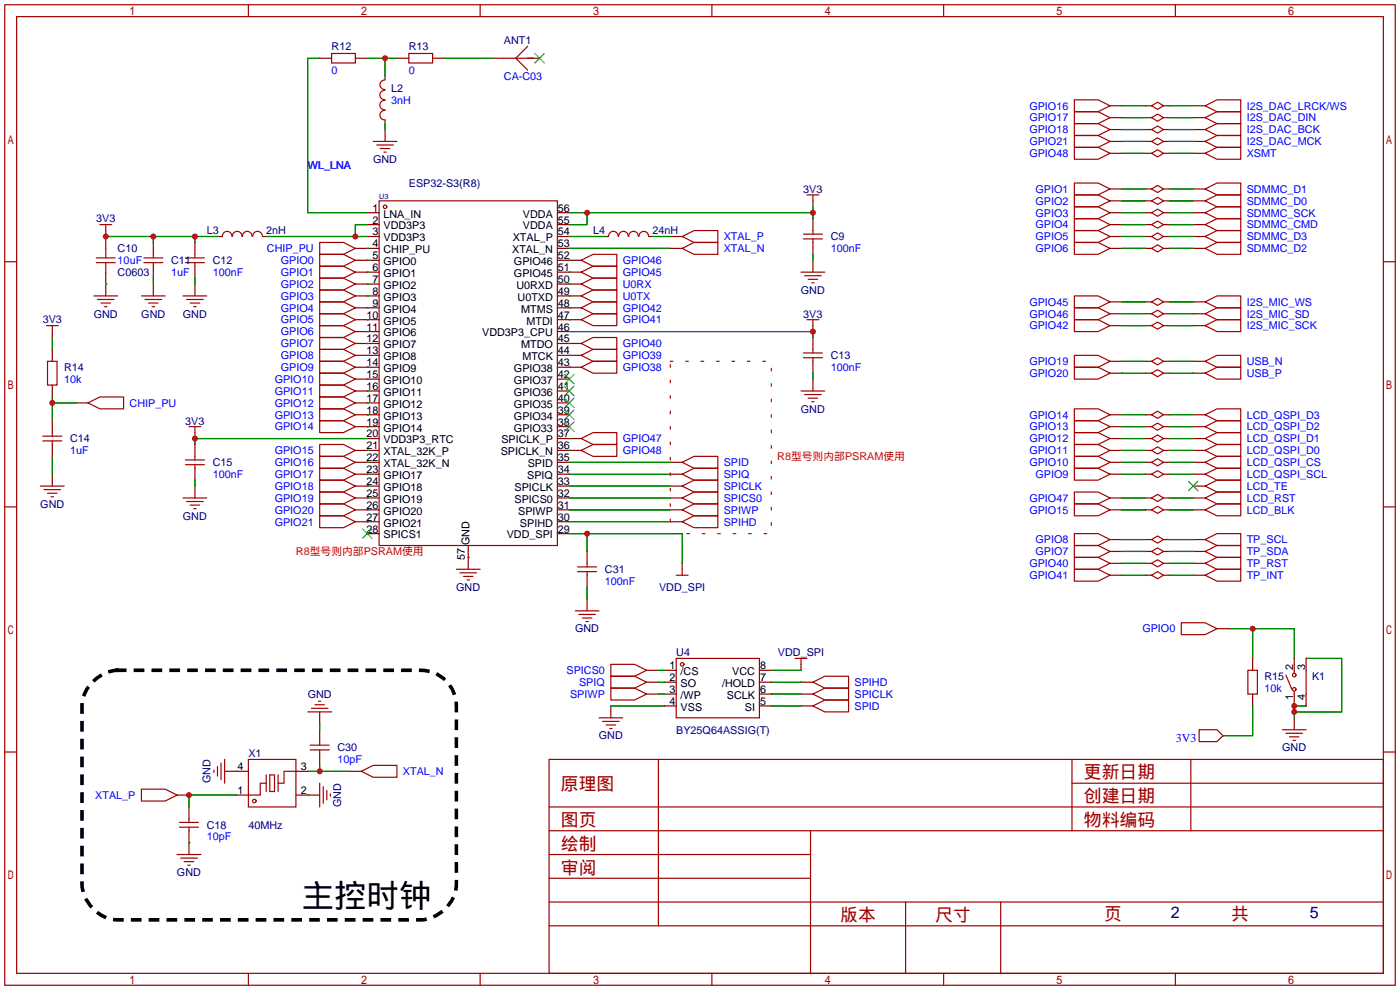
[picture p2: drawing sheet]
<svg xmlns="http://www.w3.org/2000/svg" width="299mm" height="212mm" viewBox="0 0 299 212" stroke-linecap="round" stroke-linejoin="round" font-family="sans-serif">
<g fill="none" stroke="#a10000" stroke-width=".25">
<path d="M1 1h297.2v209.6h-297.2zM3.6 3.6h292.1v204.4h-292.1zM53.1 1v2.6M70.9 11.4h5v2.1h-5zM82.3 17.1a1.01 1.01 0 0 0-1.1 1 1.01 1.01 0 0 0 1.1 1M82.3 19.3a1.01 1.01 0 0 0-1.1 1 1.01 1.01 0 0 0 1.1 1M87.4 11.4h5.1v2.1h-5.1zM102.6 1v2.6M107.7 12.4h6.3M112.8 9.9l-2.6 2.5 2.6 2.6M152.1 1v2.6M201.7 1v2.6"/>
<path d="M251.2 1v2.6M79.8 30.2h5M80.5 31h3.6M81.3 31.8h2M82 32.5h.5M82.3 23.6a1.01 1.01 0 0 0-1.1 1 1.01 1.01 0 0 0 1.1 1M82.3 21.4a1.01 1.01 0 0 0-1.1 1.1 1.01 1.01 0 0 0 1.1 1M229.6 39.1h5.1l2.5 1.3-2.5 1.3h-5.1zM229.6 31.5h5.1l2.5 1.3-2.5 1.2h-5.1zM229.6 29h5.1l2.5 1.2-2.5 1.3h-5.1zM229.6 23.9h5.1l2.5 1.2-2.5 1.3h-5.1zM229.6 21.3h5.1l2.5 1.3-2.5 1.3h-5.1z"/>
<path d="M229.6 26.4h5.1l2.5 1.3-2.5 1.3h-5.1zM246.1 22.6l1.3-.8 1.3 .8-1.3 .8zM246.1 25.1l1.3-.7 1.3 .7-1.3 .8zM246.1 27.7l1.3-.8 1.3 .8-1.3 .7zM246.1 30.2l1.3-.7 1.3 .7-1.3 .8zM246.1 32.8l1.3-.8 1.3 .8-1.3 .7zM257.6 22.6l2.5-1.3h5.1v2.6h-5.1zM257.6 25.1l2.5-1.2h5.1v2.5h-5.1zM257.6 27.7l2.5-1.3h5.1v2.6h-5.1zM257.6 30.2l2.5-1.2h5.1v2.5h-5.1zM257.6 32.8l2.5-1.3h5.1v2.5h-5.1zM1 55.9h2.6"/>
<path d="M20.6 56.1h4M20.6 55.1h4M21.3 48h2.6M22.6 48v1.3M22.6 53.1v2M22.6 56.1v2.1M30.7 56.1h4.1M30.7 55.1h4.1M32.8 54.4v.7M32.8 56.1v.8M39.6 56.1h4.1M39.6 55.1h4.1"/>
<path d="M41.7 54.4v.7M41.7 56.1v.8M47.5 50.5a1.01 1.01 0 0 1 1-1.1 1.01 1.01 0 0 1 1.1 1.1M49.7 50.5a1.01 1.01 0 0 1 1-1.1 1.01 1.01 0 0 1 1 1.1M51.8 50.5a1.01 1.01 0 0 1 1-1.1 1.01 1.01 0 0 1 1.1 1.1M54 50.5a1.01 1.01 0 0 1 1-1.1 1.01 1.01 0 0 1 1 1.1M68.3 51.8h5.1l2.5 1.3-2.5 1.3h-5.1zM68.3 54.4h5.1l2.5 1.2-2.5 1.3h-5.1zM68.3 56.9h5.1l2.5 1.3-2.5 1.2h-5.1zM68.3 59.4h5.1l2.5 1.3-2.5 1.3h-5.1zM81 42.9h38.1v73.7h-38.1zM124.2 58.2l2.5-1.3h5.1v2.5h-5.1z"/>
<path d="M124.2 55.6l2.5-1.2h5.1v2.5h-5.1zM130.1 50.5a1.01 1.01 0 0 1 1-1.1 1.01 1.01 0 0 1 1 1.1M132.2 50.5a1.01 1.01 0 0 1 1-1.1 1.01 1.01 0 0 1 1.1 1.1M134.4 50.5a1.01 1.01 0 0 1 1-1.1 1.01 1.01 0 0 1 1 1.1M136.6 50.5a1.01 1.01 0 0 1 1-1 1.01 1.01 0 0 1 1 1M145.8 53.1l2.5-1.3h5.1v2.6h-5.1zM145.8 50.5l2.5-1.2h5.1v2.5h-5.1zM171.2 58.2h5.1M171.7 51.1h4.1M171.7 50h4.1M172 58.9h3.5M172.5 41.7h2.5"/>
<path d="M172.7 59.7h2.1M173.7 41.7v1.2M173.7 49.3v.7M173.7 51.1v.7M229.6 51.8h5.1l2.5 1.3-2.5 1.3h-5.1zM229.6 49.3h5.1l2.5 1.2-2.5 1.3h-5.1zM229.6 46.7h5.1l2.5 1.3-2.5 1.3h-5.1zM229.6 44.2h5.1l2.5 1.3-2.5 1.2h-5.1zM229.6 41.7h5.1l2.5 1.2-2.5 1.3h-5.1zM246.1 40.4l1.3-.8 1.3 .8-1.3 .7zM246.1 42.9l1.3-.7 1.3 .7-1.3 .8zM246.1 45.5l1.3-.8 1.3 .8-1.3 .7z"/>
<path d="M246.1 48l1.3-.8 1.3 .8-1.3 .8zM246.1 50.5l1.3-.7 1.3 .7-1.3 .8zM246.1 53.1l1.3-.8 1.3 .8-1.3 .7zM257.6 40.4l2.5-1.3h5.1v2.6h-5.1zM257.6 42.9l2.5-1.2h5.1v2.5h-5.1zM257.6 45.5l2.5-1.3h5.1v2.5h-5.1zM257.6 48l2.5-1.3h5.1v2.6h-5.1zM257.6 50.5l2.5-1.2h5.1v2.5h-5.1zM257.6 53.1l2.5-1.3h5.1v2.6h-5.1zM295.7 55.9h2.5M9.9 69.6h2.5M10.2 77.2h2v5.1h-2z"/>
<path d="M11.2 69.6v1.3M20.1 63.2h5M20.8 64h3.6M21.6 64.8h2M22.4 65.5h.5M30.2 63.2h5.1M31 64h3.5M31.7 64.8h2.1M32.5 65.5h.5M39.1 63.2h5.1M39.9 64h3.5M40.6 64.8h2.1"/>
<path d="M41.4 65.5h.5M68.3 67.1h5.1l2.5 1.2-2.5 1.3h-5.1zM68.3 62h5.1l2.5 1.2-2.5 1.3h-5.1zM68.3 64.5h5.1l2.5 1.3-2.5 1.3h-5.1zM68.3 72.1h5.1l2.5 1.3-2.5 1.3h-5.1zM68.3 74.7h5.1l2.5 1.2-2.5 1.3h-5.1zM68.3 69.6h5.1l2.5 1.3-2.5 1.2h-5.1zM68.3 77.2h5.1l2.5 1.3-2.5 1.3h-5.1zM68.3 79.8h5.1l2.5 1.2-2.5 1.3h-5.1zM124.2 78.5l2.5-1.3h5.1v2.6h-5.1zM124.2 73.4l2.5-1.3h5.1v2.6h-5.1zM124.2 65.8l2.5-1.3h5.1v2.6h-5.1z"/>
<path d="M124.2 68.3l2.5-1.2h5.1v2.5h-5.1zM124.2 75.9l2.5-1.2h5.1v2.5h-5.1zM124.2 60.7l2.5-1.3h5.1v2.6h-5.1zM124.2 63.2l2.5-1.2h5.1v2.5h-5.1zM171.7 76.5h4.1M171.7 75.4h4.1M172.5 68.3h2.5M173.5 60.5h.5M173.7 68.3v1.3M173.7 74.7v.7M173.7 76.5v.7M229.6 65.8h5.1l2.5 1.3-2.5 1.2h-5.1z"/>
<path d="M229.6 63.2h5.1l2.5 1.3-2.5 1.3h-5.1zM229.6 68.3h5.1l2.5 1.3-2.5 1.3h-5.1zM229.6 78.5h5.1l2.5 1.3-2.5 1.2h-5.1zM229.6 75.9h5.1l2.5 1.3-2.5 1.3h-5.1zM246.1 64.5l1.3-.7 1.3 .7-1.3 .8zM246.1 69.6l1.3-.8 1.3 .8-1.3 .8zM246.1 67.1l1.3-.8 1.3 .8-1.3 .7zM246.1 77.2l1.3-.7 1.3 .7-1.3 .8zM246.1 79.8l1.3-.8 1.3 .8-1.3 .7zM257.6 79.8l2.5-1.3h5.1v2.5h-5.1zM257.6 77.2l2.5-1.3h5.1v2.6h-5.1zM257.6 64.5l2.5-1.3h5.1v2.6h-5.1z"/>
<path d="M257.6 67.1l2.5-1.3h5.1v2.5h-5.1zM257.6 69.6l2.5-1.3h5.1v2.6h-5.1zM9.1 94.2h4.1M9.1 93.2h4.1M11.2 92.5v.7M11.2 94.2v.8M18.8 86.1l2.5-1.3h5.1v2.6h-5.1zM39.6 99.3h4.1M39.6 98.3h4.1M40.4 91.2h2.5M41.7 91.2v1.3M41.7 97.5v.8"/>
<path d="M41.7 99.3v.8M68.3 82.3h5.1l2.5 1.3-2.5 1.2h-5.1zM68.3 84.8h5.1l2.5 1.3-2.5 1.3h-5.1zM68.3 87.4h5.1l2.5 1.2-2.5 1.3h-5.1zM68.3 89.9h5.1l2.5 1.3-2.5 1.3h-5.1zM68.3 95h5.1l2.5 1.3-2.5 1.2h-5.1zM68.3 97.5h5.1l2.5 1.3-2.5 1.3h-5.1zM124.2 96.3l2.5-1.3h5.1v2.5h-5.1zM124.2 93.7l2.5-1.2h5.1v2.5h-5.1zM145.8 98.8l2.5-1.3h5.1v2.6h-5.1zM171.2 83.6h5.1M172 84.3h3.5"/>
<path d="M172.7 85.1h2.1M173.5 85.9h.5M229.6 87.4h5.1l2.5 1.2-2.5 1.3h-5.1zM229.6 89.9h5.1l2.5 1.3-2.5 1.3h-5.1zM229.6 92.5h5.1l2.5 1.2-2.5 1.3h-5.1zM229.6 95h5.1l2.5 1.3-2.5 1.2h-5.1zM229.6 97.5h5.1l2.5 1.3-2.5 1.3h-5.1zM246.1 88.6l1.3-.7 1.3 .7-1.3 .8zM246.1 91.2l1.3-.8 1.3 .8-1.3 .7zM246.1 93.7l1.3-.7 1.3 .7-1.3 .8zM246.1 96.3l1.3-.8 1.3 .8-1.3 .7zM246.1 98.8l1.3-.8 1.3 .8-1.3 .8z"/>
<path d="M257.6 88.6l2.5-1.2h5.1v2.5h-5.1zM257.6 91.2l2.5-1.3h5.1v2.6h-5.1zM257.6 93.7l2.5-1.2h5.1v2.5h-5.1zM257.6 96.3l2.5-1.3h5.1v2.5h-5.1zM257.6 98.8l2.5-1.3h5.1v2.6h-5.1zM1 108.3h2.6M8.6 103.9h5.1M9.4 104.6h3.6M10.2 105.4h2M10.9 106.2h.5M39.1 106.4h5.1M39.9 107.2h3.5"/>
<path d="M40.6 107.9h2.1M41.4 108.7h.5M68.3 100.1h5.1l2.5 1.2-2.5 1.3h-5.1zM68.3 102.6h5.1l2.5 1.3-2.5 1.3h-5.1zM68.3 110.2h5.1l2.5 1.3-2.5 1.3h-5.1zM68.3 107.7h5.1l2.5 1.3-2.5 1.2h-5.1zM68.3 105.2h5.1l2.5 1.2-2.5 1.3h-5.1zM145.8 106.4l2.5-1.2h5.1v2.5h-5.1zM145.8 101.3l2.5-1.2h5.1v2.5h-5.1zM145.8 109l2.5-1.3h5.1v2.5h-5.1zM145.8 103.9l2.5-1.3h5.1v2.6h-5.1zM145.8 111.5l2.5-1.3h5.1v2.6h-5.1z"/>
<path d="M229.6 100.1h5.1l2.5 1.2-2.5 1.3h-5.1zM229.6 114h5.1l2.5 1.3-2.5 1.3h-5.1zM229.6 116.6h5.1l2.5 1.3-2.5 1.2h-5.1zM229.6 105.2h5.1l2.5 1.2-2.5 1.3h-5.1zM229.6 119.1h5.1l2.5 1.3-2.5 1.3h-5.1zM229.6 107.7h5.1l2.5 1.3-2.5 1.2h-5.1zM246.1 101.3l1.3-.7 1.3 .7-1.3 .8zM246.1 106.4l1.3-.7 1.3 .7-1.3 .8zM246.1 115.3l1.3-.7 1.3 .7-1.3 .8zM246.1 117.9l1.3-.8 1.3 .8-1.3 .7zM246.1 109l1.3-.8 1.3 .8-1.3 .7zM257.6 106.4l2.5-1.2h5.1v2.5h-5.1z"/>
<path d="M257.6 115.3l2.5-1.3h5.1v2.6h-5.1zM257.6 117.9l2.5-1.3h5.1v2.5h-5.1zM257.6 101.3l2.5-1.2h5.1v2.5h-5.1zM257.6 103.9l2.5-1.3h5.1v2.6h-5.1zM257.6 109l2.5-1.3h5.1v2.5h-5.1zM295.7 108.3h2.5M97.5 121.7h5.1M98.3 122.4h3.6M99.1 123.2h2M99.8 124h.5M122.9 130.6h5.1M123.4 122.2h4.1"/>
<path d="M123.4 121.2h4.1M123.7 131.3h3.6M124.5 132.1h2M125.2 132.8h.5M125.5 120.4v.8M125.5 122.2v.7M144.5 122.9h2.6M145.8 121.7v1.2M229.6 121.7h5.1l2.5 1.2-2.5 1.3h-5.1zM246.1 120.4l1.3-.8 1.3 .8-1.3 .8zM246.1 122.9l1.3-.7 1.3 .7-1.3 .8zM252.5 133.1h5.1l2.5 1.3-2.5 1.2h-5.1z"/>
<path d="M257.6 120.4l2.5-1.3h5.1v2.6h-5.1zM257.6 122.9l2.5-1.2h5.1v2.5h-5.1zM65.8 152.1h5.1M66.3 159.3h4.1M66.5 151.4h3.6M67.3 150.6h2M68.1 149.9h.5M68.3 158.5v.8M128 153.4h5.1M128.8 154.2h3.5M129.5 154.9h2.1M130.3 155.7h.5"/>
<path d="M130.6 142h5l2.6 1.3-2.6 1.2h-5zM130.6 144.5h5l2.6 1.3-2.6 1.3h-5zM130.6 147.1h5l2.6 1.2-2.6 1.3h-5zM144.5 140.7h17.8v12.7h-17.8zM169.9 140.7h2.6M171.2 140.7v1.3M173.7 145.8l2.6-1.3h5.1v2.6h-5.1zM173.7 148.3l2.6-1.2h5.1v2.5h-5.1zM173.7 150.9l2.6-1.3h5.1v2.5h-5.1zM256.3 156h3.8l1.3 1.2-1.3 1.3h-3.8zM266.7 143.3h2v5h-2zM274.1 156h5"/>
<path d="M274.8 156.7h3.6M274.8 144.3l1.3 3M275.6 157.5h2M276.4 158.2h.5M276.6 143.3v.5M276.6 147.8v.5M279.1 143.3v5M1 160.7h2.6M30.2 168.7h5.1l2.5 1.2-2.5 1.3h-5.1zM38.4 176.8h4M38.4 175.8h4M40.4 175v.8"/>
<path d="M40.4 176.8v.7M45.7 164.6v.5M46.5 163.8v2.1M47.2 163.1v3.5M48 162.3v5.1M53.1 162.3h10.1v10.2h-10.1zM56.9 167.4h-1.3v2.5h-2.5M56.9 165.6v3.6M57.7 165.6h1v3.6h-1zM59.4 165.6v3.6M63.2 164.8h-2.5v2.6h-1.3M66.3 160.3h4.1"/>
<path d="M68.3 160.3v.7M68.3 167.4v5.1M69.1 168.1v3.6M69.8 168.9v2M70.6 169.7v.5M77.2 164.8l2.6-1.2h5v2.5h-5zM117.3 162.3h178.4v45.7h-178.4zM117.3 177.5h178.4M117.3 172.5h178.4M140.7 162.3v35.6M173.2 177.5v30.5M229.1 162.3v15.2"/>
<path d="M229.1 167.4h66.6M254.5 162.3v15.2M295.7 160.7h2.5M37.8 182.6h5.1M38.6 183.4h3.6M39.4 184.2h2M40.1 184.9h.5M117.3 182.6h55.9M117.3 187.7h55.9M117.3 197.9h178.4M117.3 192.8h178.4M193.5 192.8v15.2"/>
<path d="M213.9 192.8v15.2M53.1 208v2.6M102.6 208v2.6M152.1 208v2.6M201.7 208v2.6M251.2 208v2.6"/>
<circle cx="82.3" cy="44.2" r=".38"/>
<circle cx="145.8" cy="142" r=".38"/>
<circle cx="276.6" cy="147.3" r=".38"/>
<circle cx="276.6" cy="144.3" r=".38"/>
<circle cx="54.4" cy="171.2" r=".38"/>
</g>
<g fill="none" stroke="#870000" stroke-width=".25">
<path d="M68.3 12.4h2.6M75.9 12.4h2.6M82.3 16.3v.7M84.8 12.4h2.6M92.5 12.4h2.5M105.2 12.4h2.5M112.8 12.4h2.5M82.3 25.7v.7M82.3 27.7v2.5M237.2 22.6h2.6M237.2 25.1h2.6M237.2 27.7h2.6"/>
<path d="M237.2 30.2h2.6M237.2 32.8h2.6M244.9 22.6h1.2M244.9 25.1h1.2M244.9 27.7h1.2M244.9 30.2h1.2M244.9 32.8h1.2M248.7 22.6h1.2M248.7 25.1h1.2M248.7 27.7h1.2M248.7 30.2h1.2M248.7 32.8h1.2"/>
<path d="M255 22.6h2.6M255 25.1h2.6M255 27.7h2.6M255 30.2h2.6M255 32.8h2.6M22.6 49.3v3.8M22.6 58.2v5M32.8 51.8v2.6M32.8 56.9v2.5M41.7 51.8v2.6M41.7 56.9v2.5M46.7 50.5h.8"/>
<path d="M56.1 50.5h.8M75.9 53.1h5.1M75.9 55.6h5.1M75.9 58.2h5.1M78.5 45.5h2.5M78.5 48h2.5M78.5 50.5h2.5M119.1 45.5h2.6M119.1 48h2.6M119.1 50.5h2.6M119.1 53.1h2.6M119.1 55.6h5.1"/>
<path d="M119.1 58.2h5.1M129.3 50.5h.7M138.7 50.5h.7M143.3 50.5h2.5M143.3 53.1h2.5M173.7 42.9v1.3M173.7 46.7v2.6M173.7 51.8v2.6M173.7 55.6v2.6M237.2 45.5h2.6M237.2 48h2.6M237.2 50.5h2.6"/>
<path d="M237.2 53.1h2.6M237.2 40.4h2.6M237.2 42.9h2.6M244.9 45.5h1.2M244.9 48h1.2M244.9 50.5h1.2M244.9 53.1h1.2M244.9 40.4h1.2M244.9 42.9h1.2M248.7 45.5h1.2M248.7 48h1.2M248.7 50.5h1.2"/>
<path d="M248.7 53.1h1.2M248.7 40.4h1.2M248.7 42.9h1.2M255 45.5h2.6M255 48h2.6M255 50.5h2.6M255 53.1h2.6M255 40.4h2.6M255 42.9h2.6M11.2 70.9v1.2M11.2 74.7v2.5M32.8 60.7v2.5"/>
<path d="M41.7 60.7v2.5M75.9 60.7h5.1M75.9 63.2h5.1M75.9 65.8h5.1M75.9 68.3h5.1M75.9 70.9h5.1M75.9 73.4h5.1M75.9 75.9h5.1M75.9 78.5h5.1M119.1 60.7h5.1M119.1 63.2h5.1M119.1 65.8h5.1"/>
<path d="M119.1 68.3h5.1M119.1 70.9h2.6M119.1 73.4h5.1M119.1 75.9h5.1M119.1 78.5h5.1M173.7 69.6v1.3M173.7 72.1v2.6M173.7 77.2v2.6M237.2 67.1h2.6M237.2 64.5h2.6M237.2 69.6h2.6M237.2 79.8h2.6"/>
<path d="M237.2 77.2h2.6M244.9 67.1h1.2M244.9 64.5h1.2M244.9 69.6h1.2M244.9 79.8h1.2M244.9 77.2h1.2M248.7 67.1h1.2M248.7 64.5h1.2M248.7 69.6h1.2M248.7 79.8h1.2M248.7 77.2h1.2M255 67.1h2.6"/>
<path d="M255 64.5h2.6M255 69.6h2.6M255 79.8h2.6M255 77.2h2.6M11.2 82.3v2.5M11.2 89.9v2.6M11.2 95v2.5M16.3 86.1h2.5M41.7 92.5v1.2M41.7 95v2.5M75.9 81h5.1M75.9 83.6h5.1"/>
<path d="M75.9 86.1h5.1M75.9 88.6h5.1M75.9 91.2h5.1M75.9 96.3h5.1M75.9 98.8h5.1M78.5 93.7h2.5M119.1 81h2.6M119.1 83.6h2.6M119.1 86.1h2.6M119.1 88.6h2.6M119.1 91.2h2.6M119.1 93.7h5.1"/>
<path d="M119.1 96.3h5.1M119.1 98.8h2.6M143.3 98.8h2.5M173.7 81v2.6M237.2 88.6h2.6M237.2 91.2h2.6M237.2 93.7h2.6M237.2 96.3h2.6M237.2 98.8h2.6M244.9 88.6h1.2M244.9 91.2h1.2M244.9 93.7h1.2"/>
<path d="M244.9 96.3h1.2M244.9 98.8h1.2M248.7 88.6h1.2M248.7 91.2h1.2M248.7 93.7h1.2M248.7 96.3h1.2M248.7 98.8h1.2M255 88.6h2.6M255 91.2h2.6M255 93.7h2.6M255 96.3h2.6M255 98.8h2.6"/>
<path d="M11.2 101.3v2.6M41.7 100.1v2.5M41.7 103.9v2.5M75.9 101.3h5.1M75.9 103.9h5.1M75.9 106.4h5.1M75.9 109h5.1M75.9 111.5h5.1M78.5 114h2.5M100.1 116.6v5.1M119.1 101.3h2.6M119.1 103.9h2.6"/>
<path d="M119.1 106.4h2.6M119.1 109h2.6M119.1 111.5h2.6M119.1 114h2.6M125.5 117.9v2.5M143.3 101.3h2.5M143.3 103.9h2.5M143.3 106.4h2.5M143.3 109h2.5M143.3 111.5h2.5M237.2 101.3h2.6M237.2 106.4h2.6"/>
<path d="M237.2 109h2.6M237.2 115.3h2.6M237.2 117.9h2.6M244.9 101.3h1.2M244.9 106.4h1.2M244.9 109h1.2M244.9 115.3h1.2M244.9 117.9h1.2M248.7 101.3h1.2M248.7 106.4h1.2M248.7 109h1.2M248.7 115.3h1.2"/>
<path d="M248.7 117.9h1.2M255 101.3h2.6M255 103.9h2.6M255 106.4h2.6M255 109h2.6M255 115.3h2.6M255 117.9h2.6M125.5 122.9v2.6M125.5 128v2.6M145.8 120.4v1.3M237.2 120.4h2.6M237.2 122.9h2.6"/>
<path d="M244.9 120.4h1.2M244.9 122.9h1.2M248.7 120.4h1.2M248.7 122.9h1.2M255 120.4h2.6M255 122.9h2.6M260.1 134.4h2.5M68.3 152.1v2.6M68.3 156v2.5M130.6 150.9v2.5M138.2 143.3h2.5M138.2 145.8h2.5"/>
<path d="M138.2 148.3h2.5M142 143.3h2.5M142 145.8h2.5M142 148.3h2.5M142 150.9h2.5M162.3 143.3h2.5M162.3 145.8h2.5M162.3 148.3h2.5M162.3 150.9h2.5M171.2 145.8h2.5M171.2 148.3h2.5M171.2 150.9h2.5"/>
<path d="M171.2 142v1.3M261.4 157.2h.1M267.7 140.7v2.6M267.7 148.3v2.6M276.6 140.7v2.6M276.6 148.3v2.6M276.6 153.4v2.6M279.1 140.7v2.6M279.1 148.3v2.6M37.8 169.9h2.6M40.4 172.5v2.5M40.4 177.5v5.1"/>
<path d="M48 164.8h5.1M50.5 169.9h2.6M63.2 164.8h2.6M63.2 169.9h5.1M68.3 161v2.6M74.7 164.8h2.5"/>
</g>
<g fill="none" stroke="#3c3" stroke-width=".25">
<path d="M114.3 11.4l2 2.1M116.3 11.4l-2 2.1M120.6 80l2.1 2M120.6 82.5l2.1 2.1M120.6 85.1l2.1 2M120.6 87.6l2.1 2.1M120.6 90.2l2.1 2M122.7 80l-2.1 2M122.7 82.5l-2.1 2.1M122.7 85.1l-2.1 2M122.7 87.6l-2.1 2.1M122.7 90.2l-2.1 2"/>
<path d="M77.5 113l2 2.1M79.5 113l-2 2.1M254 102.9l2 2M256 102.9l-2 2"/>
</g>
<g fill="none" stroke="#008700" stroke-width=".25">
<path d="M68.3 12.4h-2.5v33.1h12.7M78.5 12.4h3.8M84.8 12.4h-2.5v3.9M95 12.4h10.2M82.3 26.4v1.3M239.8 22.6h5.1M239.8 25.1h5.1M239.8 27.7h5.1M239.8 30.2h5.1M239.8 32.8h5.1M249.9 22.6h5.1M249.9 25.1h5.1"/>
<path d="M249.9 27.7h5.1M249.9 30.2h5.1M249.9 32.8h5.1M22.6 50.5h24.1M32.8 50.5v1.3M32.8 59.4v1.3M41.7 50.5v1.3M41.7 59.4v1.3M56.9 50.5h21.6M78.5 53.1h.1M78.5 55.6h.1M78.5 58.2h.1"/>
<path d="M78.5 48h-2.6v2.5M121.7 45.5h52M121.7 55.6h.1M121.7 58.2h.1M121.7 53.1h21.6M121.7 50.5h7.6M125.5 45.5v2.5h-3.8M139.4 50.5h3.9M173.7 44.2v2.5M173.7 54.4v1.2M239.8 53.1h5.1M239.8 45.5h5.1"/>
<path d="M239.8 50.5h5.1M239.8 40.4h5.1M239.8 42.9h5.1M239.8 48h5.1M249.9 53.1h5.1M249.9 45.5h5.1M249.9 50.5h5.1M249.9 40.4h5.1M249.9 42.9h5.1M249.9 48h5.1M11.2 72.1v2.6M22.6 60.7h.1"/>
<path d="M78.5 68.3h.1M78.5 75.9h.1M78.5 73.4h.1M78.5 60.7h.1M78.5 63.2h.1M78.5 65.8h.1M78.5 70.9h.1M78.5 78.5h.1M121.7 70.9h52v1.2M121.7 78.5h.1M121.7 75.9h.1M121.7 68.3h.1"/>
<path d="M121.7 65.8h.1M121.7 73.4h.1M121.7 60.7h.1M121.7 63.2h.1M173.7 79.8v1.2M239.8 64.5h5.1M239.8 67.1h5.1M239.8 69.6h5.1M239.8 77.2h5.1M239.8 79.8h5.1M249.9 64.5h5.1M249.9 67.1h5.1"/>
<path d="M249.9 69.6h5.1M249.9 77.2h5.1M249.9 79.8h5.1M11.2 84.8v5.1M11.2 97.5v3.8M11.2 86.1h5.1M78.5 93.7h-36.8v1.3M78.5 81h.1M78.5 83.6h.1M78.5 86.1h.1M78.5 88.6h.1M78.5 91.2h.1"/>
<path d="M78.5 96.3h.1M78.5 98.8h.1M121.7 98.8h21.6M121.7 96.3h.1M121.7 93.7h.1M239.8 98.8h5.1M239.8 88.6h5.1M239.8 91.2h5.1M239.8 93.7h5.1M239.8 96.3h5.1M249.9 98.8h5.1M249.9 88.6h5.1"/>
<path d="M249.9 91.2h5.1M249.9 93.7h5.1M249.9 96.3h5.1M41.7 102.6v1.3M78.5 101.3h.1M78.5 103.9h.1M78.5 111.5h.1M78.5 109h.1M78.5 106.4h.1M100.1 119.1h.1M121.7 111.5h21.6M121.7 109h21.6"/>
<path d="M121.7 106.4h21.6M121.7 101.3h21.6M121.7 103.9h21.6M121.7 114h24.1v6.4M125.5 114v3.9M239.8 109h5.1M239.8 106.4h5.1M239.8 101.3h5.1M239.8 115.3h5.1M239.8 117.9h5.1M249.9 109h5.1M249.9 106.4h5.1"/>
<path d="M249.9 101.3h5.1M249.9 115.3h5.1M249.9 117.9h5.1M125.5 125.5v2.5M239.8 120.4h5.1M239.8 122.9h5.1M249.9 120.4h5.1M249.9 122.9h5.1M262.6 134.4h14v6.3M267.7 134.4v6.3M68.3 154.7v1.3M130.6 150.9h11.4"/>
<path d="M140.7 148.3h1.3M140.7 143.3h1.3M140.7 145.8h1.3M164.8 150.9h6.4M164.8 145.8h6.4M164.8 148.3h6.4M164.8 143.3h6.4M267.7 150.9v6.3h-6.3M279.1 150.9h-2.5v2.5M279.1 140.7h7.7v11.4h-10.2M50.5 164.8h.1M50.5 169.9h-10.1v2.6"/>
<path d="M65.8 164.8h2.5M65.8 169.9h.1M68.3 163.6v1.2h6.4M40.4 180.1h.1"/>
</g>
<path d="M143.3 77.2h21.5v36.8h-21.5z" fill="none" stroke="#f00" stroke-width=".25" stroke-dasharray=".5 2.8"/>
<path d="M25.1 143.3h64.8a7.6 7.6 0 0 1 7.6 7.6v38.1a8.2 8.2 0 0 1-7.6 7.6h-64.8a8.2 8.2 0 0 1-7.6-7.6v-38.1a8.2 8.2 0 0 1 7.6-7.6" fill="none" stroke="#000" stroke-width=".76" stroke-dasharray="1.5 2.3"/>
<g fill="#c00">
<circle cx="125.5" cy="114" r=".63"/>
<circle cx="173.7" cy="70.9" r=".63"/>
<circle cx="41.7" cy="93.7" r=".63"/>
<circle cx="173.7" cy="45.5" r=".63"/>
<circle cx="125.5" cy="45.5" r=".63"/>
<circle cx="32.8" cy="50.5" r=".63"/>
<circle cx="22.6" cy="50.5" r=".63"/>
<circle cx="41.7" cy="50.5" r=".63"/>
<circle cx="75.9" cy="50.5" r=".63"/>
<circle cx="40.4" cy="169.9" r=".63"/>
<circle cx="68.3" cy="164.8" r=".63"/>
<circle cx="267.7" cy="134.4" r=".63"/>
<circle cx="276.6" cy="150.9" r=".63"/>
<circle cx="276.6" cy="152.1" r=".63"/>
<circle cx="11.2" cy="86.1" r=".63"/>
<circle cx="82.3" cy="12.4" r=".63"/>
</g>
<text font-size="6.9" x="64.5" y="193.9">主控时钟</text>
<g font-size="3.8" fill="#a00000">
<text x="231.6" y="166.4">更新日期</text>
<text x="119.9" y="168.9">原理图</text>
<text x="231.6" y="171.4">创建日期</text>
<text x="119.9" y="176.5">图页</text>
<text x="231.6" y="176.5">物料编码</text>
<text x="119.9" y="181.6">绘制</text>
<text x="119.9" y="186.7">审阅</text>
<text x="179.6" y="196.8">版本</text>
<text x="199.9" y="196.8">尺寸</text>
<text x="236" y="196.6">页</text>
<text x="263.1" y="196.6">共</text>
</g>
<g font-size="3.5" fill="#000080">
<text x="250.2" y="196.3">2</text>
<text x="280" y="196.3">5</text>
</g>
<text font-size="2.6" fill="#00f" x="251.3" y="158.5">3V3</text>
<g font-size="2.3" fill="#000080">
<text x="70.9" y="10.7">R12</text>
<text x="87.4" y="10.7">R13</text>
<text x="107.7" y="9.4">ANT1</text>
<text x="83.6" y="19.6">L2</text>
<text x="79.7" y="34.8">GND</text>
<text x="87.4" y="39.9">ESP32-S3(R8)</text>
<text x="171.7" y="41.2">3V3</text>
<text x="20.6" y="47.5">3V3</text>
<text x="25.1" y="53.9">C10</text>
<text x="44.2" y="50.1">L3</text>
<text x="56.9" y="50.1">2nH</text>
<text x="126.7" y="50.1">L4</text>
<text x="139.4" y="50.1">24nH</text>
<text x="177.5" y="51.4">C9</text>
<text x="25.1" y="59">C0603</text>
<text x="36.6" y="56.4">C11</text>
<text x="45.5" y="56.4">C12</text>
<text x="171.2" y="62.8">GND</text>
<text x="9.1" y="69.1">3V3</text>
<text x="20" y="67.9">GND</text>
<text x="30.2" y="67.9">GND</text>
<text x="39.1" y="67.9">GND</text>
<text x="171.7" y="67.9">3V3</text>
<text x="177.5" y="76.8">C13</text>
<text x="13.7" y="79.3">R14</text>
<text x="171.2" y="88.2">GND</text>
<text x="15" y="94.5">C14</text>
<text x="39.6" y="90.7">3V3</text>
<text x="45.5" y="99.6">C15</text>
<text x="8.6" y="108.5">GND</text>
<text x="39.1" y="111">GND</text>
<text x="129.3" y="122.5">C31</text>
<text x="97.5" y="126.3">GND</text>
<text x="140.9" y="126.3">VDD_SPI</text>
<text x="122.9" y="135.2">GND</text>
<text x="144.5" y="140.3">U4</text>
<text x="166.3" y="140.3">VDD_SPI</text>
<text x="65.8" y="149.1">GND</text>
<text x="270.3" y="145.3">R15</text>
<text x="280.4" y="145.3">K1</text>
<text x="53.1" y="161.8">X1</text>
<text x="72.1" y="160.6">C30</text>
<text x="128" y="158">GND</text>
<text x="144.5" y="156.8">BY25Q64ASSIG(T)</text>
<text x="274" y="160.6">GND</text>
<text x="45" y="167.4" transform="rotate(-90 45 167.4)">GND</text>
<text x="72.9" y="172.5" transform="rotate(-90 72.9 172.5)">GND</text>
<text x="44.2" y="177.1">C18</text>
<text x="53.1" y="177.1">40MHz</text>
<text x="37.8" y="187.2">GND</text>
</g>
<g font-size="2.3" fill="#00f">
<text x="70.9" y="15.8">0</text>
<text x="87.4" y="15.8">0</text>
<text x="107.7" y="17.1">CA-C03</text>
<text x="83.6" y="22.1">3nH</text>
<text x="220" y="23.4">GPIO16</text>
<text x="266.4" y="23.4">I2S_DAC_LRCK/WS</text>
<text x="220" y="26">GPIO17</text>
<text x="220" y="28.5">GPIO18</text>
<text x="266.4" y="26">I2S_DAC_DIN</text>
<text x="266.4" y="28.5">I2S_DAC_BCK</text>
<text x="220" y="33.6">GPIO48</text>
<text x="220" y="31">GPIO21</text>
<text x="266.4" y="31">I2S_DAC_MCK</text>
<text x="266.4" y="33.6">XSMT</text>
<text x="65.8" y="36.1">WL_LNA</text>
<text x="221.3" y="41.2">GPIO1</text>
<text x="266.4" y="41.2">SDMMC_D1</text>
<text x="221.3" y="46.3">GPIO3</text>
<text x="221.3" y="43.7">GPIO2</text>
<text x="266.4" y="43.7">SDMMC_D0</text>
<text x="266.4" y="46.3">SDMMC_SCK</text>
<text x="57" y="53.9">CHIP_PU</text>
<text x="154.7" y="53.9">XTAL_N</text>
<text x="154.7" y="51.4">XTAL_P</text>
<text x="177.5" y="53.9">100nF</text>
<text x="221.3" y="53.9">GPIO6</text>
<text x="221.3" y="51.4">GPIO5</text>
<text x="221.3" y="48.8">GPIO4</text>
<text x="266.4" y="48.8">SDMMC_CMD</text>
<text x="266.4" y="51.4">SDMMC_D3</text>
<text x="266.4" y="53.9">SDMMC_D2</text>
<text x="25.1" y="56.4">10uF</text>
<text x="36.6" y="59">1uF</text>
<text x="45.5" y="59">100nF</text>
<text x="60" y="56.4">GPIO0</text>
<text x="60" y="59">GPIO1</text>
<text x="133.1" y="59">GPIO45</text>
<text x="133.1" y="56.4">GPIO46</text>
<text x="60" y="61.5">GPIO2</text>
<text x="60" y="64.1">GPIO3</text>
<text x="133.1" y="61.5">U0RX</text>
<text x="133.1" y="64.1">U0TX</text>
<text x="220" y="65.3">GPIO45</text>
<text x="266.4" y="65.3">I2S_MIC_WS</text>
<text x="60" y="69.1">GPIO5</text>
<text x="60" y="66.6">GPIO4</text>
<text x="60" y="71.7">GPIO6</text>
<text x="133.1" y="66.6">GPIO42</text>
<text x="133.1" y="69.1">GPIO41</text>
<text x="220" y="67.9">GPIO46</text>
<text x="220" y="70.4">GPIO42</text>
<text x="266.4" y="67.9">I2S_MIC_SD</text>
<text x="266.4" y="70.4">I2S_MIC_SCK</text>
<text x="60" y="74.2">GPIO7</text>
<text x="60" y="76.8">GPIO8</text>
<text x="133.1" y="74.2">GPIO40</text>
<text x="133.1" y="76.8">GPIO39</text>
<text x="13.7" y="81.8">10k</text>
<text x="58.7" y="81.8">GPIO10</text>
<text x="60" y="79.3">GPIO9</text>
<text x="133.1" y="79.3">GPIO38</text>
<text x="177.5" y="79.3">100nF</text>
<text x="220" y="80.6">GPIO20</text>
<text x="220" y="78">GPIO19</text>
<text x="266.4" y="80.6">USB_P</text>
<text x="266.4" y="78">USB_N</text>
<text x="27.7" y="86.9">CHIP_PU</text>
<text x="58.7" y="84.4">GPIO11</text>
<text x="58.7" y="86.9">GPIO12</text>
<text x="58.7" y="89.5">GPIO13</text>
<text x="220" y="89.5">GPIO14</text>
<text x="266.4" y="89.5">LCD_QSPI_D3</text>
<text x="58.7" y="92">GPIO14</text>
<text x="133.1" y="94.5">GPIO47</text>
<text x="220" y="92">GPIO13</text>
<text x="220" y="94.5">GPIO12</text>
<text x="266.4" y="92">LCD_QSPI_D2</text>
<text x="266.4" y="94.5">LCD_QSPI_D1</text>
<text x="15" y="97.1">1uF</text>
<text x="58.7" y="97.1">GPIO15</text>
<text x="58.7" y="99.6">GPIO16</text>
<text x="133.1" y="97.1">GPIO48</text>
<text x="154.7" y="99.6">SPID</text>
<text x="220" y="97.1">GPIO11</text>
<text x="220" y="99.6">GPIO10</text>
<text x="266.4" y="97.1">LCD_QSPI_D0</text>
<text x="266.4" y="99.6">LCD_QSPI_CS</text>
<text x="45.5" y="102.2">100nF</text>
<text x="58.7" y="102.2">GPIO17</text>
<text x="58.7" y="104.7">GPIO18</text>
<text x="58.7" y="107.2">GPIO19</text>
<text x="154.7" y="107.2">SPICS0</text>
<text x="154.7" y="102.2">SPIQ</text>
<text x="154.7" y="104.7">SPICLK</text>
<text x="220" y="107.2">GPIO47</text>
<text x="221.3" y="102.2">GPIO9</text>
<text x="266.4" y="107.2">LCD_RST</text>
<text x="266.4" y="102.2">LCD_QSPI_SCL</text>
<text x="266.4" y="104.7">LCD_TE</text>
<text x="58.7" y="112.3">GPIO21</text>
<text x="58.7" y="109.8">GPIO20</text>
<text x="154.7" y="109.8">SPIWP</text>
<text x="154.7" y="112.3">SPIHD</text>
<text x="220" y="109.8">GPIO15</text>
<text x="266.4" y="109.8">LCD_BLK</text>
<text x="221.3" y="116.1">GPIO8</text>
<text x="221.3" y="118.7">GPIO7</text>
<text x="266.4" y="116.1">TP_SCL</text>
<text x="266.4" y="118.7">TP_SDA</text>
<text x="129.3" y="125">100nF</text>
<text x="220" y="121.2">GPIO40</text>
<text x="220" y="123.7">GPIO41</text>
<text x="266.4" y="121.2">TP_RST</text>
<text x="266.4" y="123.7">TP_INT</text>
<text x="244.1" y="135.2">GPIO0</text>
<text x="121.1" y="144.1">SPICS0</text>
<text x="121.8" y="149.1">SPIWP</text>
<text x="123.8" y="146.6">SPIQ</text>
<text x="182.6" y="146.6">SPIHD</text>
<text x="182.6" y="149.1">SPICLK</text>
<text x="270.3" y="147.9">10k</text>
<text x="182.6" y="151.7">SPID</text>
<text x="72.1" y="163.1">10pF</text>
<text x="86.1" y="165.7">XTAL_N</text>
<text x="20.4" y="170.7">XTAL_P</text>
<text x="44.2" y="179.6">10pF</text>
</g>
<g font-size="2.3">
<text x="79.6" y="47.8">2</text>
<text x="79.6" y="45.2">1</text>
<text x="82" y="46.5">LNA_IN</text>
<text x="111.8" y="46.5">VDDA</text>
<text x="119.3" y="45.2">56</text>
<text x="119.3" y="47.8">55</text>
<text x="79.6" y="52.9">4</text>
<text x="79.6" y="50.3">3</text>
<text x="82" y="51.6">VDD3P3</text>
<text x="82" y="49">VDD3P3</text>
<text x="109.6" y="51.6">XTAL_P</text>
<text x="111.8" y="49">VDDA</text>
<text x="119.3" y="50.3">54</text>
<text x="119.3" y="52.9">53</text>
<text x="79.6" y="57.9">6</text>
<text x="79.6" y="55.4">5</text>
<text x="82" y="59.2">GPIO1</text>
<text x="82" y="56.7">GPIO0</text>
<text x="82" y="54.1">CHIP_PU</text>
<text x="109.5" y="54.1">XTAL_N</text>
<text x="109.8" y="56.7">GPIO46</text>
<text x="109.8" y="59.2">GPIO45</text>
<text x="119.3" y="55.4">52</text>
<text x="119.3" y="57.9">51</text>
<text x="79.6" y="65.6">9</text>
<text x="79.6" y="63">8</text>
<text x="79.6" y="60.5">7</text>
<text x="82" y="64.3">GPIO3</text>
<text x="82" y="61.7">GPIO2</text>
<text x="110.4" y="61.7">U0RXD</text>
<text x="110.6" y="64.3">U0TXD</text>
<text x="119.3" y="60.5">50</text>
<text x="119.3" y="63">49</text>
<text x="119.3" y="65.6">48</text>
<text x="78.3" y="70.6">11</text>
<text x="78.3" y="68.1">10</text>
<text x="82" y="71.9">GPIO6</text>
<text x="82" y="69.4">GPIO5</text>
<text x="82" y="66.8">GPIO4</text>
<text x="103" y="71.9">VDD3P3_CPU</text>
<text x="111.4" y="66.8">MTMS</text>
<text x="112.5" y="69.4">MTDI</text>
<text x="119.3" y="68.1">47</text>
<text x="119.3" y="70.6">46</text>
<text x="78.3" y="75.7">13</text>
<text x="78.3" y="73.2">12</text>
<text x="82" y="77">GPIO8</text>
<text x="82" y="74.4">GPIO7</text>
<text x="111.4" y="74.4">MTDO</text>
<text x="111.6" y="77">MTCK</text>
<text x="119.3" y="73.2">45</text>
<text x="119.3" y="75.7">44</text>
<text x="78.3" y="83.3">16</text>
<text x="78.3" y="80.8">15</text>
<text x="78.3" y="78.3">14</text>
<text x="82" y="82.1">GPIO10</text>
<text x="82" y="79.5">GPIO9</text>
<text x="109.8" y="79.5">GPIO38</text>
<text x="109.8" y="82.1">GPIO37</text>
<text x="119.3" y="78.3">43</text>
<text x="119.3" y="80.8">42</text>
<text x="119.3" y="83.3">41</text>
<text x="78.3" y="88.4">18</text>
<text x="78.3" y="85.9">17</text>
<text x="82" y="89.7">GPIO13</text>
<text x="82" y="87.1">GPIO12</text>
<text x="82" y="84.6">GPIO11</text>
<text x="109.8" y="84.6">GPIO36</text>
<text x="109.8" y="87.1">GPIO35</text>
<text x="109.8" y="89.7">GPIO34</text>
<text x="119.3" y="85.9">40</text>
<text x="119.3" y="88.4">39</text>
<text x="78.3" y="93.5">20</text>
<text x="78.3" y="91">19</text>
<text x="82" y="94.8">VDD3P3_RTC</text>
<text x="82" y="92.2">GPIO14</text>
<text x="107.1" y="94.8">SPICLK_P</text>
<text x="109.8" y="92.2">GPIO33</text>
<text x="119.3" y="91">38</text>
<text x="119.3" y="93.5">37</text>
<text x="78.3" y="101.1">23</text>
<text x="78.3" y="98.6">22</text>
<text x="78.3" y="96">21</text>
<text x="82" y="99.8">XTAL_32K_N</text>
<text x="82" y="97.3">XTAL_32K_P</text>
<text x="107" y="97.3">SPICLK_N</text>
<text x="112.8" y="99.8">SPID</text>
<text x="119.3" y="96">36</text>
<text x="119.3" y="98.6">35</text>
<text x="119.3" y="101.1">34</text>
<text x="78.3" y="106.2">25</text>
<text x="78.3" y="103.7">24</text>
<text x="82" y="107.5">GPIO19</text>
<text x="82" y="104.9">GPIO18</text>
<text x="82" y="102.4">GPIO17</text>
<text x="110" y="104.9">SPICLK</text>
<text x="110" y="107.5">SPICS0</text>
<text x="112.7" y="102.4">SPIQ</text>
<text x="119.3" y="103.7">33</text>
<text x="119.3" y="106.2">32</text>
<text x="78.3" y="113.8">28</text>
<text x="78.3" y="111.3">27</text>
<text x="78.3" y="108.7">26</text>
<text x="82" y="112.5">GPIO21</text>
<text x="82" y="110">GPIO20</text>
<text x="110.7" y="110">SPIWP</text>
<text x="111.1" y="112.5">SPIHD</text>
<text x="119.3" y="108.7">31</text>
<text x="119.3" y="111.3">30</text>
<text x="119.3" y="113.8">29</text>
<text x="82" y="115.1">SPICS1</text>
<text x="99.4" y="119.6" transform="rotate(-90 99.4 119.6)">57</text>
<text x="100.4" y="116.6" transform="rotate(-90 100.4 116.6)">GND</text>
<text x="108.3" y="115.1">VDD_SPI</text>
<text x="143.1" y="143">1</text>
<text x="162.4" y="143">8</text>
<text x="276.4" y="143.3" transform="rotate(-90 276.4 143.3)">2</text>
<text x="278.9" y="143.3" transform="rotate(-90 278.9 143.3)">3</text>
<text x="143.1" y="145.6">2</text>
<text x="143.1" y="148.1">3</text>
<text x="145.5" y="144.3">/CS</text>
<text x="145.5" y="146.8">SO</text>
<text x="145.5" y="149.4">/WP</text>
<text x="154.3" y="146.8">/HOLD</text>
<text x="155.3" y="149.4">SCLK</text>
<text x="156.5" y="144.3">VCC</text>
<text x="162.4" y="148.1">6</text>
<text x="162.4" y="145.6">7</text>
<text x="276.4" y="149.6" transform="rotate(-90 276.4 149.6)">1</text>
<text x="278.9" y="149.6" transform="rotate(-90 278.9 149.6)">4</text>
<text x="143.1" y="150.6">4</text>
<text x="145.5" y="151.9">VSS</text>
<text x="159.2" y="151.9">SI</text>
<text x="162.4" y="150.6">5</text>
<text x="50.8" y="164.6">4</text>
<text x="64.3" y="164.6">3</text>
<text x="50.8" y="169.7">1</text>
<text x="64.3" y="169.7">2</text>
</g>
<g font-size="2.3" fill="#f00">
<text x="166.1" y="98.3">R8型号则内部PSRAM使用</text>
<text x="63.2" y="118.7">R8型号则内部PSRAM使用</text>
</g>
<text font-size="1.6" fill="#000080" x="81" y="42.6">U3</text>
</svg>
